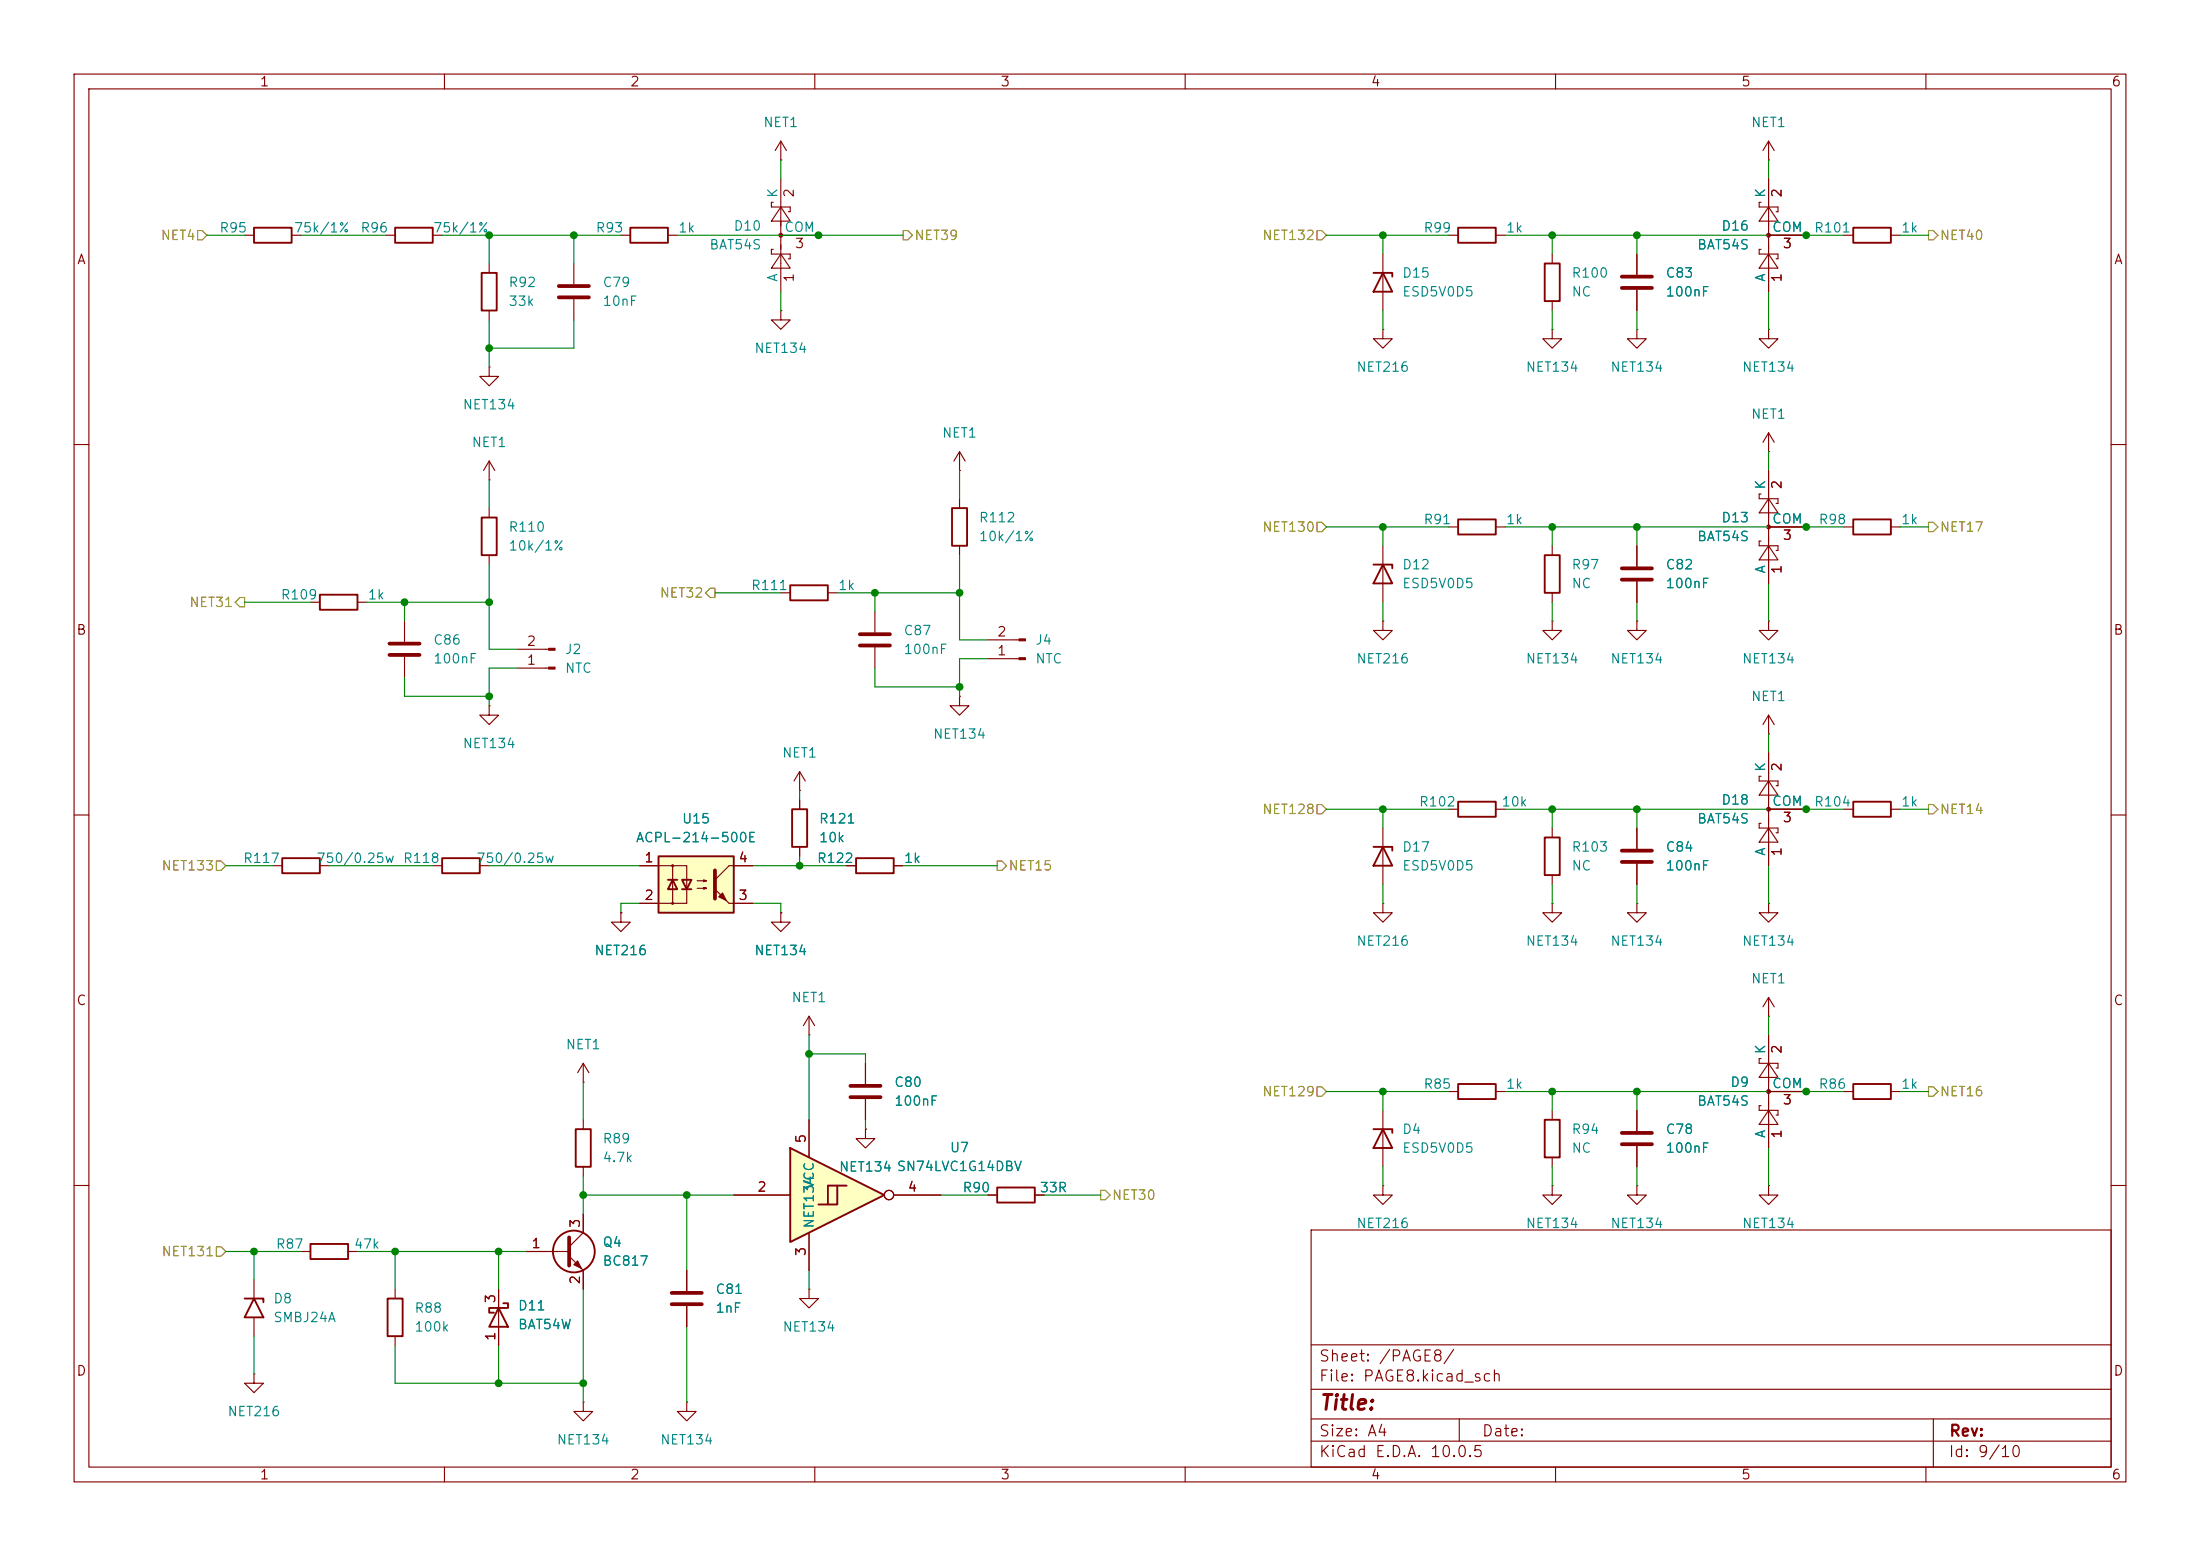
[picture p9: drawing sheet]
<svg xmlns="http://www.w3.org/2000/svg" width="297mm" height="210mm" viewBox="0 0 297 210" stroke-linecap="round" stroke-linejoin="round" font-family="sans-serif">
<g fill="none" stroke="#840000" stroke-width=".15">
<path d="M10 10h277v190h-277zM12 12h273v186h-273zM60 10v2M105.4 19.1l-.8 1.2M105.4 19.1l.8 1.2M105.4 19.1v2.5M110 10v2M160 10v2M210 10v2M260 10v2M52.1 31.8h1.2M58.4 31.8h1.3"/>
<path d="M105.4 21.6h.1M10 60h2M66 64.8h.1M66 62.2v2.6M66 68.6v1.3M66 74.9v1.3M66 62.2l-.7 1.3M66 62.2l.8 1.3M186.7 73.7v7.6M285 60h2M54.6 83.8v2.8M54.6 88.6v2.8"/>
<path d="M66 95.3v1.2h1.3l-1.3 1.3-1.2-1.3h1.2M66 95.3h.1M69.8 90.2h4.3M69.8 87.6h4.3M186.7 83.8v1.3h1.3l-1.3 1.3-1.3-1.3h1.3M186.7 83.8h.1M10 110h2M36.8 116.8h1.3M43.2 116.8h1.2M58.4 116.8h1.3M64.8 116.8h1.2M285 110h2"/>
<path d="M186.7 121.9v1.3h1.3l-1.3 1.3-1.3-1.3h1.3M186.7 121.9h.1M78.7 146.1h.1M78.7 143.5v2.6M78.7 151.1v1.3M78.7 157.5v1.3M78.7 143.5l-.7 1.3M78.7 143.5l.8 1.3M10 160h2M71.1 168.9h5.7M76.8 169.5l1.9 2v2.5M78.7 163.8v2.6l-1.9 1.9"/>
<path d="M92.7 171.5v2.7M92.7 176.3v2.8M109.2 174v1.3h1.3l-1.3 1.2-1.3-1.2h1.3M109.2 174h.1M133.3 161.3h1.3M139.7 161.3h1.3M177 166h108v32h-108zM285 160h2M60 198v2M78.7 189.2v1.3h1.3l-1.3 1.3-1.2-1.3h1.2M78.7 189.2h.1M92.7 189.2v1.3h1.3l-1.3 1.3-1.3-1.3h1.3"/>
<path d="M92.7 189.2h.1M110 198v2M160 198v2M177 194.5h108M177 191.5h108M177 187.5h108M177 181.5h108M197 191.5v3M210 198v2M260 198v2M261 191.5v6.5"/>
</g>
<g fill="none" stroke="#840000" stroke-width=".25">
<path d="M53.3 30.7h5.1v2.1h-5.1zM65 69.9h2.1v5h-2.1zM185.4 76.2h2.6v.5M186.7 76.2l1.3 2.5h-2.6zM38.1 115.8h5.1v2.1h-5.1zM59.7 115.8h5.1v2.1h-5.1zM77.7 152.4h2.1v5.1h-2.1zM134.6 160.3h5.1v2h-5.1z"/>
<circle cx="77.5" cy="168.9" r="2.82"/>
</g>
<g fill="#840000" stroke="#840000" stroke-width=".15">
<path d="M74.1 90h.8v.3h-.8z"/>
<path d="M74.1 87.5h.8v.3h-.8z"/>
<path d="M77.5 170.7l.5-.5 .5 1z"/>
</g>
<path d="M52.6 86.9h4M52.6 88.4h4M76.8 167v3.8M90.7 174.5h4M90.7 176h4" fill="none" stroke="#840000" stroke-width=".51"/>
<path d="M106.7 154.9l12.7 6.4-12.7 6.3z" fill="#ffffc2"/>
<path d="M185.4 36.8h2.6v.5M186.7 36.8l1.3 2.6h-2.6zM128.5 68.6h2.1v5.1h-2.1zM196.8 108.2h5.1v2h-5.1zM106.7 154.9l12.7 6.4-12.7 6.3zM113 160v2.6h-2.5M114.3 160h-2.5v2.6" fill="none" stroke="#840000" stroke-width=".25"/>
<g fill="none" stroke="#840000" stroke-width=".15">
<path d="M186.7 34.3v7.6M186.7 44.5v1.2h1.3l-1.3 1.3-1.3-1.3h1.3M186.7 44.5h.1M129.5 63.5h.1M129.5 61v2.5M129.5 67.3v1.3M129.5 73.7v1.2M129.5 61l-.7 1.2M129.5 61l.8 1.2M221 73.7v2.8M221 78.5v2.8M237.7 73h-.2v.7h2.5v.6h-.2"/>
<path d="M237.7 66.7h-.2v.6h2.5v.6h-.2M238.8 73.7l1.2 1.9h-2.5zM238.8 67.3l1.2 1.9h-2.5zM238.8 63.5v15.2M238.8 71.1h5M118.1 82.6v2.7M118.1 87.4v2.8M129.5 94v1.3h1.3l-1.3 1.2-1.2-1.2h1.2M129.5 94h.1M133.3 88.9h4.3M133.3 86.4h4.3M195.6 109.2h1.2"/>
<path d="M201.9 109.2h1.3M83.8 123.2v1.3h1.3l-1.3 1.2-1.3-1.2h1.3M83.8 123.2h.1M105.4 123.2v1.3h1.3l-1.3 1.2-1.3-1.2h1.3M105.4 123.2h.1M109.2 139.7h.1M109.2 137.2v2.5M109.2 137.2l-.7 1.2M109.2 137.2l.8 1.2M109.2 151.1v5.1M116.8 152.4v1.3h1.3l-1.3 1.2-1.2-1.2h1.2M116.8 152.4h.1"/>
<path d="M116.8 143.5v2.8M116.8 148.3v2.8M99.1 161.3h7.6M109.2 166.4v5.1M120.6 161.3h6.4"/>
<circle cx="120" cy="161.3" r=".63"/>
</g>
<path d="M218.9 76.7h4.1M218.9 78.2h4.1M116.1 85.6h4M116.1 87.1h4M114.8 146.6h4.1M114.8 148.1h4.1" fill="none" stroke="#840000" stroke-width=".51"/>
<g fill="#840000" stroke="#840000" stroke-width=".15">
<path d="M137.6 88.8h.8v.2h-.8z"/>
<path d="M137.6 86.2h.8v.3h-.8z"/>
<circle cx="238.8" cy="71.1" r=".25"/>
</g>
<path d="M88.9 115.6h10.2v7.6h-10.2z" fill="#ffffc2"/>
<g fill="none" stroke="#840000" stroke-width=".25">
<path d="M34.3 30.7h5.1v2.1h-5.1zM65 36.8h2.1v5.1h-2.1zM85.1 30.7h5.1v2.1h-5.1zM196.8 30.7h5.1v2.1h-5.1zM208.5 35.6h2.1v5h-2.1zM250.2 30.7h5.1v2.1h-5.1zM106.7 79h5.1v2h-5.1zM196.8 70.1h5.1v2h-5.1zM208.5 74.9h2.1v5.1h-2.1zM250.2 70.1h5.1v2h-5.1zM43.2 80.3h5.1v2h-5.1zM88.9 115.6h10.2v7.6h-10.2z"/>
<path d="M90.2 118.7h1.2M90.8 118.7l.6 1.3h-1.2zM92.1 118.7h1.2l-.6 1.3zM106.9 109.2h2.1v5.1h-2.1zM115.6 115.8h5v2.1h-5zM185.4 114.3h2.6v.5M186.7 114.3l1.3 2.5h-2.6zM208.5 113h2.1v5.1h-2.1zM250.2 108.2h5.1v2h-5.1zM92.1 120h1.2M185.4 152.4h2.6v.5M186.7 152.4l1.3 2.5h-2.6z"/>
<path d="M196.8 146.3h5.1v2h-5.1zM208.5 151.1h2.1v5.1h-2.1zM250.2 146.3h5.1v2h-5.1zM33 175.3h2.6v.5M34.3 175.3l1.3 2.5h-2.6zM41.9 167.9h5.1v2h-5.1zM52.3 175.3h2.1v5h-2.1zM67.3 176.5l1.3 2.6h-2.6zM67.9 175.9h.7v.6h-2.6v.7h.7"/>
</g>
<g fill="none" stroke="#840000" stroke-width=".15">
<path d="M238.8 19.1l-.8 1.2M238.8 19.1l.7 1.2M238.8 19.1v2.5M33 31.8h1.3M39.4 31.8h1.2M66 35.6v1.2M77.5 35.6v2.8M83.8 31.8h1.3M90.2 31.8h1.2M104.4 33.7h-.3v.6h2.6v.6h-.3M104.4 27.3h-.3v.6h2.6v.7h-.3M105.4 34.3l1.3 1.9h-2.6z"/>
<path d="M105.4 27.9l1.3 1.9h-2.6zM105.4 31.8h5.1M105.4 24.1v15.3M195.6 31.8h1.2M201.9 31.8h1.3M209.5 34.3v1.3M221 34.3v2.8M221 39.1v2.8M237.7 33.7h-.2v.6h2.5v.6h-.2M237.7 27.3h-.2v.6h2.5v.7h-.2M238.8 21.6h.1M238.8 34.3l1.2 1.9h-2.5z"/>
<path d="M238.8 27.9l1.2 1.9h-2.5zM238.8 31.8h5M238.8 24.1v15.3M248.9 31.8h1.3M255.3 31.8h1.2M66 49.5v1.3h1.3l-1.3 1.3-1.2-1.3h1.2M66 49.5h.1M66 41.9v1.3M77.5 40.4v2.8M105.4 41.9v1.3h1.3l-1.3 1.3-1.3-1.3h1.3M105.4 41.9h.1M209.5 44.5v1.2h1.3l-1.3 1.3-1.2-1.3h1.2"/>
<path d="M209.5 44.5h.1M209.5 40.6v1.3M221 44.5v1.2h1.2l-1.2 1.3-1.3-1.3h1.3M221 44.5h.1M238.8 44.5v1.2h1.2l-1.2 1.3-1.3-1.3h1.3M238.8 44.5h.1M238.8 58.4v2.6M238.8 58.4l-.8 1.3M238.8 58.4l.7 1.3M195.6 71.1h1.2M201.9 71.1h1.3M209.5 73.7v1.2"/>
<path d="M221 73.7v2.8M221 78.5v2.8M238.8 61h.1M238.8 63.5v3.8M238.8 74.9v3.8M238.8 71.1h5M248.9 71.1h1.3M255.3 71.1h1.2M41.9 81.3h1.3M48.3 81.3h1.2M105.4 80h1.3M111.8 80h1.2"/>
<path d="M209.5 83.8v1.3h1.3l-1.3 1.3-1.2-1.3h1.2M209.5 83.8h.1M209.5 80v1.3M221 83.8v1.3h1.2l-1.2 1.3-1.3-1.3h1.3M221 83.8h.1M238.8 83.8v1.3h1.2l-1.2 1.3-1.3-1.3h1.3M238.8 83.8h.1M238.8 99.1h.1M238.8 96.5v2.6M238.8 96.5l-.8 1.3M238.8 96.5l.7 1.3M86.4 116.8h6.3v5.1h-6.3"/>
<path d="M90.8 116.8v5.1M94.1 118.9h1.3l-.4 .1v-.3l.4 .2M94.1 119.9h1.3l-.4 .1v-.2l.4 .1M101.6 116.8h-3.2l-1.9 1.9M107.9 106.7h.1M107.9 104.1l-.7 1.3M107.9 104.1l.8 1.3M107.9 104.1v2.6M107.9 108v1.2M107.9 114.3v1.3M114.3 116.8h1.3M120.6 116.8h1.3"/>
<path d="M186.7 111.8v7.6M209.5 111.8v1.2M209.5 118.1v1.3M221 111.8v2.8M221 116.6v2.8M237.7 104.8h-.2v.6h2.5v.6h-.2M237.7 111.1h-.2v.7h2.5v.6h-.2M238.8 111.8l1.2 1.9h-2.5zM238.8 105.4l1.2 1.9h-2.5zM238.8 101.6v15.2M238.8 109.2h5M248.9 109.2h1.3"/>
<path d="M255.3 109.2h1.2M83.8 123.2h.1M98.4 121.9h3.2M105.4 123.2h.1M209.5 121.9v1.3h1.3l-1.3 1.3-1.2-1.3h1.2M209.5 121.9h.1M221 121.9v1.3h1.2l-1.2 1.3-1.3-1.3h1.3M221 121.9h.1M238.8 137.2h.1M238.8 121.9v1.3h1.2l-1.2 1.3-1.3-1.3h1.3M238.8 121.9h.1M238.8 134.6v2.6"/>
<path d="M238.8 139.7v15.2M238.8 134.6l-.8 1.3M238.8 134.6l.7 1.3M109.2 151.1v5.1M116.8 152.4h.1M116.8 143.5v2.8M116.8 148.3v2.8M186.7 149.9v7.6M195.6 147.3h1.2M201.9 147.3h1.3M209.5 149.9v1.2M209.5 156.2v1.3"/>
<path d="M221 149.9v2.8M221 154.7v2.8M237.7 142.9h-.2v.6h2.5v.6h-.2M237.7 149.2h-.2v.7h2.5v.6h-.2M238.8 149.9l1.2 1.9h-2.5zM238.8 143.5l1.2 1.9h-2.5zM238.8 147.3h5M248.9 147.3h1.3M255.3 147.3h1.2M34.3 172.7v2.6M34.3 177.8v2.5M40.6 168.9h1.3"/>
<path d="M47 168.9h1.3M53.3 174v1.3M67.3 174v7.6M71.1 168.9h2.6M78.7 163.8v2.6M78.7 171.5v2.5M92.7 171.5v2.7M92.7 176.3v2.8M99.1 161.3h7.6M109.2 166.4v5.1M120.6 161.3h6.4M133.3 161.3h1.3"/>
<path d="M139.7 161.3h1.3M186.7 160v1.3h1.3l-1.3 1.3-1.3-1.3h1.3M186.7 160h.1M209.5 160v1.3h1.3l-1.3 1.3-1.2-1.3h1.2M209.5 160h.1M221 160v1.3h1.2l-1.2 1.3-1.3-1.3h1.3M221 160h.1M238.8 160v1.3h1.2l-1.2 1.3-1.3-1.3h1.3M238.8 160h.1M34.3 185.4v1.3h1.3l-1.3 1.3-1.3-1.3h1.3M34.3 185.4h.1M53.3 180.3v1.3"/>
<circle cx="90.8" cy="116.8" r=".13"/>
<circle cx="90.8" cy="121.9" r=".13"/>
<circle cx="120" cy="161.3" r=".63"/>
</g>
<path d="M75.4 38.6h4.1M218.9 37.3h4.1M218.9 38.9h4.1M75.4 40.1h4.1M96.5 117.5v3.8M218.9 114.8h4.1M218.9 116.3h4.1M218.9 152.9h4.1M218.9 154.4h4.1" fill="none" stroke="#840000" stroke-width=".51"/>
<g fill="#840000" stroke="#840000" stroke-width=".15">
<path d="M97 121l.5-.5 .5 1z"/>
<path d="M96.5 120l1.9 1.9z"/>
<circle cx="105.4" cy="31.7" r=".25"/>
<circle cx="238.8" cy="31.7" r=".25"/>
<circle cx="238.8" cy="109.2" r=".25"/>
<circle cx="238.8" cy="147.3" r=".25"/>
</g>
<g fill="none" stroke="#848400" stroke-width=".15">
<path d="M26.7 31.1h.6l.6 .7-.6 .6h-.6zM121.9 31.1h.7l.6 .7-.6 .6h-.7zM177.8 31.1h.6l.7 .7-.7 .6h-.6zM260.3 31.1h.7l.6 .7-.6 .6h-.7zM95.9 79.4h.6v1.2h-.6l-.7-.6zM177.8 70.5h.6l.7 .6-.7 .7h-.6zM260.3 70.5h.7l.6 .6-.6 .7h-.7zM32.4 80.6h.6v1.3h-.6l-.7-.6zM29.2 116.2h.6l.7 .6-.7 .7h-.6zM134.6 116.2h.7l.6 .6-.6 .7h-.7zM177.8 108.6h.6l.7 .6-.7 .7h-.6zM260.3 108.6h.7l.6 .6-.6 .7h-.7z"/>
<path d="M177.8 146.7h.6l.7 .6-.7 .7h-.6zM260.3 146.7h.7l.6 .6-.6 .7h-.7zM29.2 168.3h.6l.7 .6-.7 .6h-.6zM148.6 160.7h.6l.7 .6-.7 .6h-.6z"/>
</g>
<g fill="none" stroke="#008400" stroke-width=".15">
<path d="M27.9 31.8h5.1M40.6 31.8h11.5M59.7 31.8h24.1M66 31.8v3.8M77.5 31.8v3.8M91.4 31.8h30.5M105.4 21.6v2.5M105.4 39.4v2.5M179.1 31.8h16.5M186.7 31.8v2.5M203.2 31.8h45.7M209.5 31.8v2.5"/>
<path d="M221 31.8v2.5M238.8 21.6v2.5M238.8 39.4v5.1M256.5 31.8h3.8M66 43.2v6.3M77.5 43.2v3.8h-11.5M186.7 41.9v2.6M209.5 41.9v2.6M221 41.9v2.6M66 64.8v3.8M66 76.2v11.4h3.8M129.5 63.5v3.8"/>
<path d="M129.5 74.9v11.5h3.8M179.1 71.1h16.5M186.7 71.1v2.6M203.2 71.1h45.7M209.5 71.1v2.6M221 71.1v2.6M238.8 61v2.5M238.8 78.7v5.1M256.5 71.1h3.8M33 81.3h8.9M49.5 81.3h16.5M54.6 91.4v2.6h11.4"/>
<path d="M54.6 81.3v2.5M69.8 90.2h-3.8v5.1M96.5 80h8.9M113 80h16.5M118.1 80v2.6M118.1 90.2v2.5h11.4M133.3 88.9h-3.8v5.1M186.7 81.3v2.5M209.5 81.3v2.5M221 81.3v2.5M238.8 99.1v2.5M30.5 116.8h6.3"/>
<path d="M44.4 116.8h14M66 116.8h20.4M101.6 116.8h12.7M107.9 106.7v1.3M107.9 115.6v1.2M121.9 116.8h12.7M179.1 109.2h16.5M186.7 109.2v2.6M186.7 119.4v2.5M203.2 109.2h45.7M209.5 109.2v2.6M209.5 119.4v2.5"/>
<path d="M221 109.2v2.6M221 119.4v2.5M238.8 116.8v5.1M256.5 109.2h3.8M86.4 121.9h-2.6v1.3M101.6 121.9h3.8v1.3M109.2 139.7v11.4M238.8 137.2v2.5M78.7 146.1v5M78.7 158.8v5M109.2 142.2h7.6v1.3M116.8 151.1v1.3"/>
<path d="M179.1 147.3h16.5M186.7 147.3v2.6M186.7 157.5v2.5M203.2 147.3h45.7M209.5 147.3v2.6M209.5 157.5v2.5M221 147.3v2.6M221 157.5v2.5M238.8 154.9v5.1M256.5 147.3h3.8M30.5 168.9h10.1M34.3 168.9v3.8"/>
<path d="M48.3 168.9h22.8M53.3 168.9v5.1M67.3 168.9v5.1M78.7 174v15.2M78.7 161.3h20.4M92.7 161.3v10.2M92.7 179.1v10.1M109.2 171.5v2.5M127 161.3h6.3M141 161.3h7.6M34.3 180.3v5.1M53.3 181.6v5.1h25.4"/>
<path d="M67.3 181.6v5.1"/>
</g>
<g fill="#008400" stroke="#008400" stroke-width=".14">
<circle cx="129.5" cy="80" r=".46"/>
<circle cx="129.5" cy="92.7" r=".46"/>
<circle cx="118.1" cy="80" r=".46"/>
<circle cx="110.5" cy="31.8" r=".46"/>
<circle cx="209.5" cy="31.8" r=".46"/>
<circle cx="209.5" cy="71.1" r=".46"/>
<circle cx="186.7" cy="71.1" r=".46"/>
<circle cx="186.7" cy="147.3" r=".46"/>
<circle cx="186.7" cy="31.8" r=".46"/>
<circle cx="221" cy="71.1" r=".46"/>
<circle cx="243.8" cy="31.8" r=".46"/>
<circle cx="186.7" cy="109.2" r=".46"/>
<circle cx="243.8" cy="71.1" r=".46"/>
<circle cx="221" cy="31.8" r=".46"/>
<circle cx="221" cy="109.2" r=".46"/>
<circle cx="243.8" cy="109.2" r=".46"/>
<circle cx="243.8" cy="147.3" r=".46"/>
<circle cx="209.5" cy="147.3" r=".46"/>
<circle cx="221" cy="147.3" r=".46"/>
<circle cx="209.5" cy="109.2" r=".46"/>
<circle cx="66" cy="31.8" r=".46"/>
<circle cx="66" cy="47" r=".46"/>
<circle cx="77.5" cy="31.8" r=".46"/>
<circle cx="67.3" cy="168.9" r=".46"/>
<circle cx="53.3" cy="168.9" r=".46"/>
<circle cx="67.3" cy="186.7" r=".46"/>
<circle cx="34.3" cy="168.9" r=".46"/>
<circle cx="107.9" cy="116.8" r=".46"/>
<circle cx="109.2" cy="142.2" r=".46"/>
<circle cx="78.7" cy="161.3" r=".46"/>
<circle cx="92.7" cy="161.3" r=".46"/>
<circle cx="78.7" cy="186.7" r=".46"/>
<circle cx="66" cy="81.3" r=".46"/>
<circle cx="66" cy="94" r=".46"/>
<circle cx="54.6" cy="81.3" r=".46"/>
</g>
<text font-size="2" fill="#840000" x="178" y="190.8">Title:</text>
<g font-size="1.5" fill="#840000">
<text x="178" y="184.1">Sheet: /PAGE8/</text>
<text x="178" y="186.8">File: PAGE8.kicad_sch</text>
<text x="178" y="197">KiCad E.D.A. 10.0.5</text>
<text x="178" y="194.2">Size: A4</text>
<text x="200" y="194.2">Date:</text>
<text x="263" y="197">Id: 9/10</text>
<text x="263" y="194.2">Rev:</text>
</g>
<g font-size="1.3" fill="#840000">
<text x="35" y="12">1</text>
<text x="85" y="12">2</text>
<text x="135" y="12">3</text>
<text x="185" y="12">4</text>
<text x="235" y="12">5</text>
<text x="285" y="12">6</text>
<text x="107.5" y="26.8" transform="rotate(-90 107.5 26.8)">2</text>
<text x="240.8" y="26.8" transform="rotate(-90 240.8 26.8)">2</text>
<text x="10.3" y="36">A</text>
<text x="107.2" y="33.8">3</text>
<text x="240.6" y="33.8">3</text>
<text x="285.3" y="36">A</text>
<text x="107.5" y="38.2" transform="rotate(-90 107.5 38.2)">1</text>
<text x="240.8" y="38.2" transform="rotate(-90 240.8 38.2)">1</text>
<text x="240.8" y="66.1" transform="rotate(-90 240.8 66.1)">2</text>
<text x="240.6" y="73.2">3</text>
<text x="240.8" y="77.6" transform="rotate(-90 240.8 77.6)">1</text>
<text x="10.2" y="86">B</text>
<text x="71" y="87.5">2</text>
<text x="134.5" y="88.8">1</text>
<text x="134.5" y="86.2">2</text>
<text x="285.2" y="86">B</text>
<text x="71" y="90">1</text>
<text x="240.8" y="104.2" transform="rotate(-90 240.8 104.2)">2</text>
<text x="240.6" y="111.3">3</text>
<text x="86.9" y="116.7">1</text>
<text x="99.6" y="116.7">4</text>
<text x="240.8" y="115.7" transform="rotate(-90 240.8 115.7)">1</text>
<text x="86.9" y="121.8">2</text>
<text x="99.6" y="121.8">3</text>
<text x="10.2" y="136">C</text>
<text x="285.2" y="136">C</text>
<text x="240.8" y="142.3" transform="rotate(-90 240.8 142.3)">2</text>
<text x="240.6" y="149.4">3</text>
<text x="109.1" y="154.4" transform="rotate(-90 109.1 154.4)">5</text>
<text x="240.8" y="153.8" transform="rotate(-90 240.8 153.8)">1</text>
<text x="102.1" y="161.2">2</text>
<text x="122.5" y="161.2">4</text>
<text x="78.6" y="165.8" transform="rotate(-90 78.6 165.8)">3</text>
<text x="71.7" y="168.8">1</text>
<text x="78.6" y="173.5" transform="rotate(-90 78.6 173.5)">2</text>
<text x="109.1" y="169.6" transform="rotate(-90 109.1 169.6)">3</text>
<text x="67.2" y="176" transform="rotate(-90 67.2 176)">3</text>
<text x="10.2" y="186">D</text>
<text x="67.2" y="181.1" transform="rotate(-90 67.2 181.1)">1</text>
<text x="285.2" y="186">D</text>
<text x="35" y="200">1</text>
<text x="85" y="200">2</text>
<text x="135" y="200">3</text>
<text x="185" y="200">4</text>
<text x="235" y="200">5</text>
<text x="285" y="200">6</text>
</g>
<g font-size="1.3" fill="#008484">
<text x="103" y="17.5">NET1</text>
<text x="236.3" y="17.5">NET1</text>
<text x="105.3" y="26.8" transform="rotate(-90 105.3 26.8)">K</text>
<text x="238.6" y="26.8" transform="rotate(-90 238.6 26.8)">K</text>
<text x="29.5" y="31.7">R95</text>
<text x="39.6" y="31.7">75k/1%</text>
<text x="48.6" y="31.7">R96</text>
<text x="58.4" y="31.7">75k/1%</text>
<text x="80.3" y="31.7">R93</text>
<text x="91.5" y="31.7">1k</text>
<text x="95.7" y="34">BAT54S</text>
<text x="98.9" y="31.4">D10</text>
<text x="105.8" y="31.6">COM</text>
<text x="192.1" y="31.7">R99</text>
<text x="203.2" y="31.7">1k</text>
<text x="229" y="34">BAT54S</text>
<text x="232.3" y="31.4">D16</text>
<text x="239.1" y="31.6">COM</text>
<text x="244.8" y="31.7">R101</text>
<text x="256.6" y="31.7">1k</text>
<text x="68.6" y="39.1">R92</text>
<text x="68.6" y="41.6">33k</text>
<text x="81.3" y="39.1">C79</text>
<text x="81.3" y="41.6">10nF</text>
<text x="105.3" y="38.1" transform="rotate(-90 105.3 38.1)">A</text>
<text x="189.2" y="37.8">D15</text>
<text x="189.2" y="40.3">ESD5V0D5</text>
<text x="212.1" y="37.8">R100</text>
<text x="212.1" y="40.3">NC</text>
<text x="224.8" y="37.8">C83</text>
<text x="224.8" y="40.3">100nF</text>
<text x="238.6" y="38.1" transform="rotate(-90 238.6 38.1)">A</text>
<text x="101.7" y="48">NET134</text>
<text x="183" y="50.5">NET216</text>
<text x="205.9" y="50.5">NET134</text>
<text x="217.3" y="50.5">NET134</text>
<text x="235.1" y="50.5">NET134</text>
<text x="62.4" y="55.6">NET134</text>
<text x="127.1" y="59.4">NET1</text>
<text x="236.3" y="56.8">NET1</text>
<text x="63.6" y="60.7">NET1</text>
<text x="132.1" y="70.8">R112</text>
<text x="192.1" y="71.1">R91</text>
<text x="203.2" y="71.1">1k</text>
<text x="232.3" y="70.8">D13</text>
<text x="238.6" y="66.2" transform="rotate(-90 238.6 66.2)">K</text>
<text x="239.1" y="71">COM</text>
<text x="245.4" y="71.1">R98</text>
<text x="256.6" y="71.1">1k</text>
<text x="68.6" y="72.1">R110</text>
<text x="68.6" y="74.6">10k/1%</text>
<text x="132.1" y="73.4">10k/1%</text>
<text x="189.2" y="77.2">D12</text>
<text x="212.1" y="77.2">R97</text>
<text x="224.8" y="77.2">C82</text>
<text x="229" y="73.4">BAT54S</text>
<text x="238.6" y="77.5" transform="rotate(-90 238.6 77.5)">A</text>
<text x="37.8" y="81.2">R109</text>
<text x="49.6" y="81.2">1k</text>
<text x="101.3" y="80">R111</text>
<text x="113.1" y="80">1k</text>
<text x="189.2" y="79.7">ESD5V0D5</text>
<text x="212.1" y="79.7">NC</text>
<text x="224.8" y="79.7">100nF</text>
<text x="58.4" y="87.3">C86</text>
<text x="58.4" y="89.9">100nF</text>
<text x="76.2" y="88.6">J2</text>
<text x="121.9" y="86.1">C87</text>
<text x="121.9" y="88.6">100nF</text>
<text x="139.7" y="87.3">J4</text>
<text x="139.7" y="89.9">NTC</text>
<text x="183" y="89.9">NET216</text>
<text x="205.9" y="89.9">NET134</text>
<text x="217.3" y="89.9">NET134</text>
<text x="235.1" y="89.9">NET134</text>
<text x="76.2" y="91.1">NTC</text>
<text x="236.3" y="94.9">NET1</text>
<text x="62.4" y="101.3">NET134</text>
<text x="125.9" y="100">NET134</text>
<text x="105.5" y="102.6">NET1</text>
<text x="238.6" y="104.3" transform="rotate(-90 238.6 104.3)">K</text>
<text x="85.7" y="114">ACPL-214-500E</text>
<text x="92" y="111.5">U15</text>
<text x="110.5" y="111.5">R121</text>
<text x="110.5" y="114">10k</text>
<text x="191.5" y="109.2">R102</text>
<text x="202.6" y="109.2">10k</text>
<text x="229" y="111.5">BAT54S</text>
<text x="232.3" y="108.9">D18</text>
<text x="239.1" y="109.1">COM</text>
<text x="244.8" y="109.2">R104</text>
<text x="256.6" y="109.2">1k</text>
<text x="32.7" y="116.8">R117</text>
<text x="42.6" y="116.8">750/0.25w</text>
<text x="54.3" y="116.8">R118</text>
<text x="64.2" y="116.8">750/0.25w</text>
<text x="110.2" y="116.8">R122</text>
<text x="121.9" y="116.8">1k</text>
<text x="189.2" y="115.3">D17</text>
<text x="189.2" y="117.8">ESD5V0D5</text>
<text x="212.1" y="115.3">R103</text>
<text x="212.1" y="117.8">NC</text>
<text x="224.8" y="115.3">C84</text>
<text x="224.8" y="117.8">100nF</text>
<text x="238.6" y="115.6" transform="rotate(-90 238.6 115.6)">A</text>
<text x="80.2" y="129.2">NET216</text>
<text x="101.7" y="129.2">NET134</text>
<text x="183" y="128">NET216</text>
<text x="205.9" y="128">NET134</text>
<text x="217.3" y="128">NET134</text>
<text x="235.1" y="128">NET134</text>
<text x="106.8" y="135.6">NET1</text>
<text x="236.3" y="133">NET1</text>
<text x="76.3" y="141.9">NET1</text>
<text x="238.6" y="142.4" transform="rotate(-90 238.6 142.4)">K</text>
<text x="120.6" y="147">C80</text>
<text x="120.6" y="149.6">100nF</text>
<text x="192.1" y="147.3">R85</text>
<text x="203.2" y="147.3">1k</text>
<text x="229" y="149.6">BAT54S</text>
<text x="233.5" y="147">D9</text>
<text x="239.1" y="147.2">COM</text>
<text x="245.4" y="147.3">R86</text>
<text x="256.6" y="147.3">1k</text>
<text x="81.3" y="154.6">R89</text>
<text x="128.1" y="155.8">U7</text>
<text x="189.2" y="153.4">D4</text>
<text x="189.2" y="155.9">ESD5V0D5</text>
<text x="212.1" y="153.4">R94</text>
<text x="212.1" y="155.9">NC</text>
<text x="224.8" y="153.4">C78</text>
<text x="224.8" y="155.9">100nF</text>
<text x="238.6" y="153.7" transform="rotate(-90 238.6 153.7)">A</text>
<text x="81.3" y="157.2">4.7k</text>
<text x="110.2" y="160.6" transform="rotate(-90 110.2 160.6)">VCC</text>
<text x="113.2" y="158.4">NET134 SN74LVC1G14DBV</text>
<text x="129.9" y="161.2">R90</text>
<text x="140.3" y="161.2">33R</text>
<text x="110.2" y="165.9" transform="rotate(-90 110.2 165.9)">NET134</text>
<text x="183" y="166.1">NET216</text>
<text x="205.9" y="166.1">NET134</text>
<text x="217.3" y="166.1">NET134</text>
<text x="235.1" y="166.1">NET134</text>
<text x="37.1" y="168.9">R87</text>
<text x="47.7" y="168.9">47k</text>
<text x="81.3" y="168.6">Q4</text>
<text x="81.3" y="171.1">BC817</text>
<text x="36.8" y="176.2">D8</text>
<text x="36.8" y="178.8">SMBJ24A</text>
<text x="55.9" y="177.5">R88</text>
<text x="69.8" y="177.2">D11</text>
<text x="69.8" y="179.7">BAT54W</text>
<text x="96.5" y="175">C81</text>
<text x="96.5" y="177.5">1nF</text>
<text x="55.9" y="180">100k</text>
<text x="105.6" y="180">NET134</text>
<text x="30.6" y="191.5">NET216</text>
<text x="75.1" y="195.3">NET134</text>
<text x="89" y="195.3">NET134</text>
</g>
<g font-size="1.3" fill="#848400">
<text x="21.6" y="32.7">NET4</text>
<text x="123.4" y="32.7">NET39</text>
<text x="170.3" y="32.7">NET132</text>
<text x="261.8" y="32.7">NET40</text>
<text x="170.3" y="72.1">NET130</text>
<text x="261.8" y="72.1">NET17</text>
<text x="25.5" y="82.2">NET31</text>
<text x="89" y="81">NET32</text>
<text x="170.3" y="110.2">NET128</text>
<text x="261.8" y="110.2">NET14</text>
<text x="21.7" y="117.8">NET133</text>
<text x="136.1" y="117.8">NET15</text>
<text x="170.3" y="148.3">NET129</text>
<text x="261.8" y="148.3">NET16</text>
<text x="150" y="162.3">NET30</text>
<text x="21.7" y="169.9">NET131</text>
</g>
</svg>
